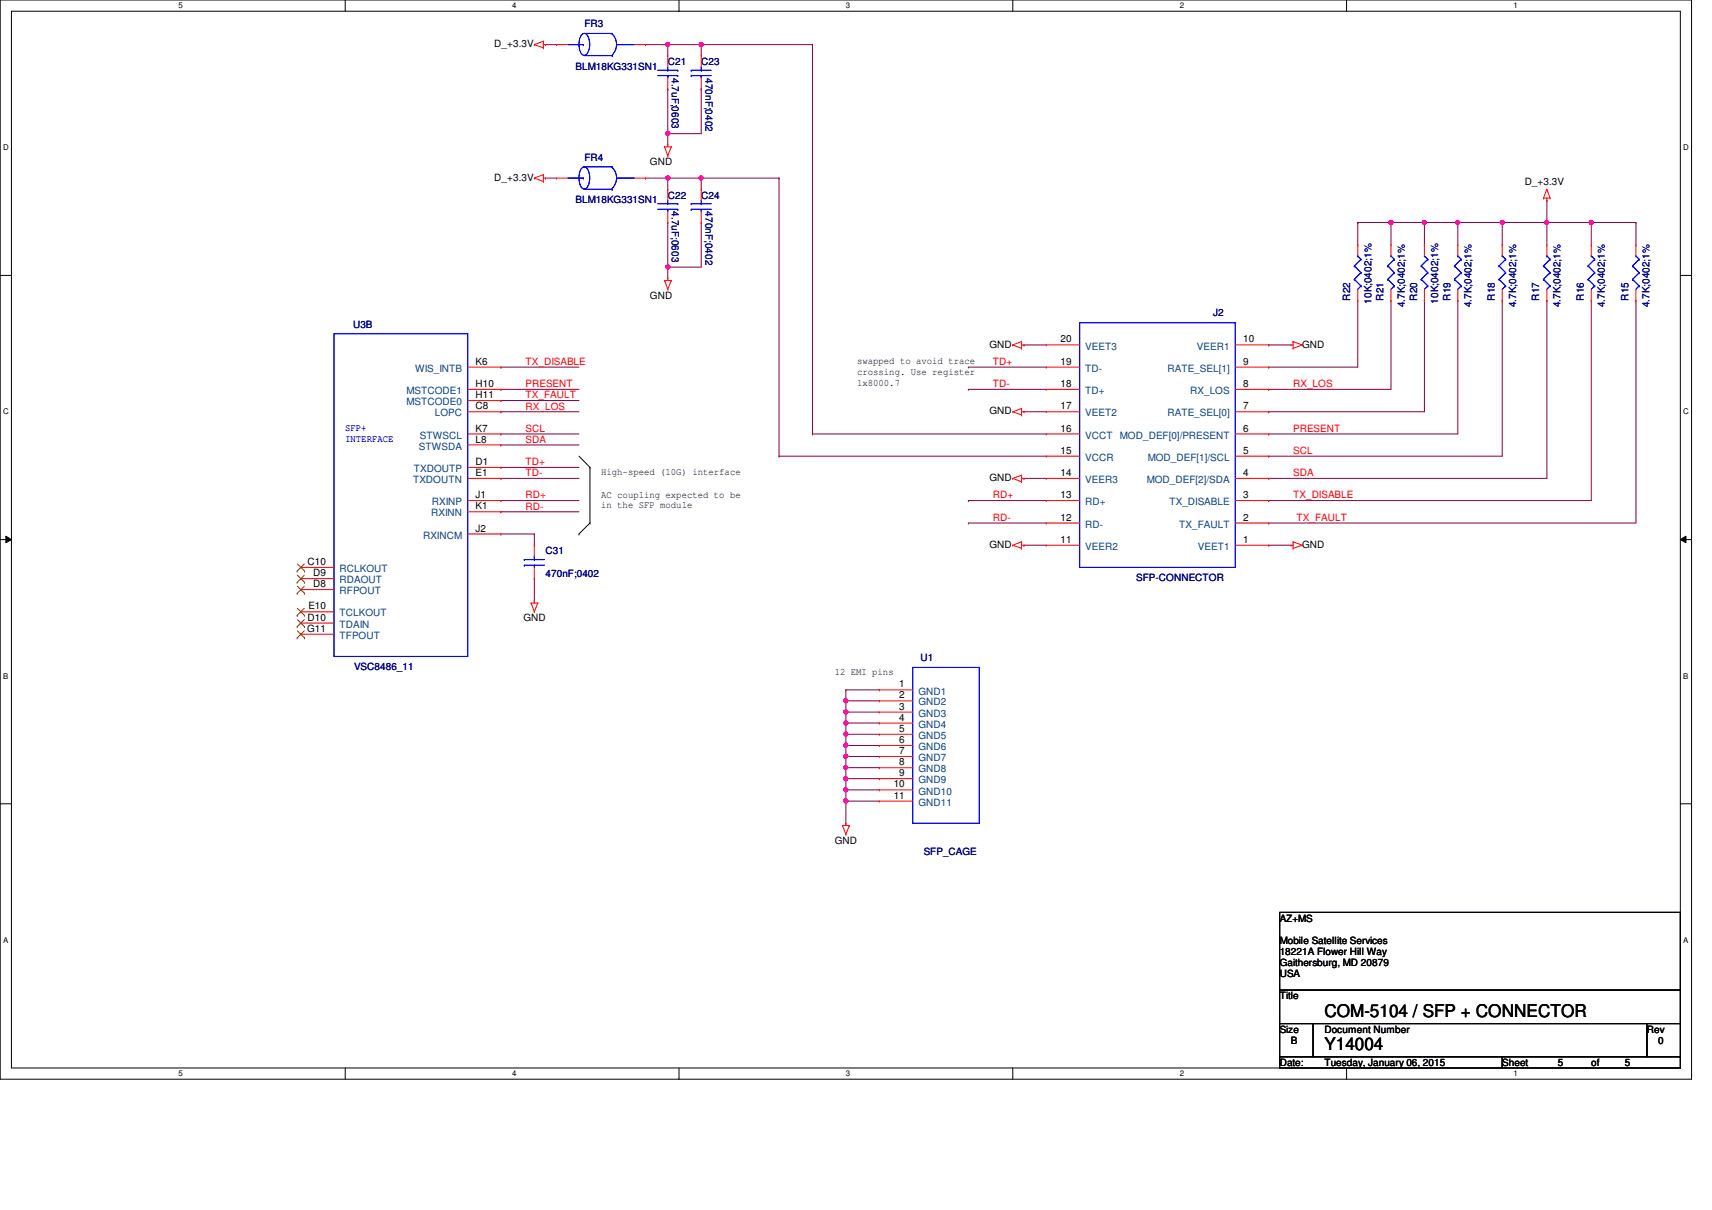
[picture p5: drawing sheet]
<svg xmlns="http://www.w3.org/2000/svg" width="297mm" height="210mm" viewBox="0 0 297 210" stroke-linecap="round" stroke-linejoin="round" font-family="sans-serif">
<path d="M0 0h293.5v187.3h-293.5zM2 1.9h289.5v183.4h-289.5z" fill="none" stroke="#000" stroke-width=".17"/>
<g fill="#fff">
<path d="M30.9 .2h.8v1.5h-.8z"/>
<path d="M30.9 185.5h.8v1.6h-.8z"/>
</g>
<path d="M59.9 0v1.9M59.9 185.3v2" fill="none" stroke="#000" stroke-width=".17"/>
<g fill="#fff">
<path d="M88.9 .2h.7v1.5h-.7z"/>
<path d="M88.9 185.5h.7v1.6h-.7z"/>
</g>
<path d="M117.8 0v1.9M117.8 185.3v2" fill="none" stroke="#000" stroke-width=".17"/>
<g fill="#fff">
<path d="M146.8 .2h.7v1.5h-.7z"/>
<path d="M146.8 185.5h.7v1.6h-.7z"/>
</g>
<path d="M175.7 0v1.9M175.7 185.3v2" fill="none" stroke="#000" stroke-width=".17"/>
<g fill="#fff">
<path d="M204.7 .2h.7v1.5h-.7z"/>
<path d="M204.7 185.5h.7v1.6h-.7z"/>
</g>
<path d="M233.6 0v1.9M233.6 185.3v2" fill="none" stroke="#000" stroke-width=".17"/>
<g fill="#fff">
<path d="M262.6 .2h.8v1.5h-.8z"/>
<path d="M262.6 185.5h.8v1.6h-.8z"/>
<path d="M.5 24.8h1v1.6h-1z"/>
<path d="M292.1 24.8h.9v1.6h-.9z"/>
<path d="M.5 70.7h1v1.5h-1z"/>
<path d="M292.1 70.7h.9v1.5h-.9z"/>
</g>
<path d="M0 47.8h2M291.5 47.8h2" fill="none" stroke="#000" stroke-width=".17"/>
<g fill="#fff">
<path d="M.5 116.5h.9v1.6h-.9z"/>
<path d="M292.1 116.5h.8v1.6h-.8z"/>
</g>
<path d="M0 93.6h2M1 93l1 .6-1 .6zM291.5 93.6l1-.6v1.2zM291.5 93.6h2" fill="none" stroke="#000" stroke-width=".17"/>
<path d="M1 93l1 .6-1 .6zM291.5 93.6l1-.6v1.2z" fill="#000"/>
<g fill="#fff">
<path d="M.5 162.4h.9v1.5h-.9z"/>
<path d="M292.1 162.4h.8v1.5h-.8z"/>
</g>
<path d="M100.5 79.2l1.9 1.9M100.5 92.7h.1M102.4 81.1h.1M102.4 90.8h.1M102.4 81.1v9.7M102.4 90.8l-1.9 1.9M0 139.5h2M291.5 139.5h2" fill="none" stroke="#000" stroke-width=".17"/>
<g fill="none" stroke="#800040" stroke-width=".17">
<path d="M260.6 38.6h.1M260.6 38.6v3.9M260.6 52.2h.1M260.6 52.2v27h-40.5M268.4 52.2h.1M268.4 52.2v30.8h-48.3M86.9 75.3h.1M86.9 77.2h.1M86.9 75.3h13.6M86.9 77.2h13.6M168 63.7h.1M168 67.6h.1"/>
<path d="M168 63.7h13.5M168 67.6h13.5M220.1 79.2h.1M86.9 81.1h.1M86.9 83h.1M86.9 86.9h.1M86.9 88.8h.1M86.9 81.1h13.6M86.9 83h13.6M86.9 86.9h13.6M86.9 88.8h13.6M168 86.9h.1"/>
<path d="M168 90.8h.1M168 86.9h13.5M168 90.8h13.5M220.1 83h.1"/>
</g>
<circle cx="260.6" cy="38.6" r=".38" fill="#f0f"/>
<circle cx="260.6" cy="38.6" r=".38" fill="none" stroke="#f0f" stroke-width=".17"/>
<path d="M260.6 38.6h.1M260.6 38.6h7.8M268.4 38.6h.1M268.4 38.6v3.9" fill="none" stroke="#800040" stroke-width=".17"/>
<circle cx="268.4" cy="38.6" r=".38" fill="#f0f"/>
<circle cx="268.4" cy="38.6" r=".38" fill="none" stroke="#f0f" stroke-width=".17"/>
<path d="M241.3 38.6h.1M241.3 38.6v3.9M252.9 38.6h.1M252.9 38.6h7.7M268.4 34.8h.1M268.4 34.8v3.8M241.3 52.2h.1M241.3 52.2v15.4h-21.2M86.9 71.5h.1M86.9 71.5h13.6M220.1 67.6h.1" fill="none" stroke="#800040" stroke-width=".17"/>
<circle cx="252.9" cy="38.6" r=".38" fill="#f0f"/>
<circle cx="252.9" cy="38.6" r=".38" fill="none" stroke="#f0f" stroke-width=".17"/>
<path d="M276.1 38.6h.1M276.1 38.6h7.7M283.8 38.6h.1M283.8 38.6v3.9M283.8 52.2h.1M283.8 52.2v38.6h-63.7M86.9 69.5h.1M86.9 69.5h13.6M220.1 90.8h.1" fill="none" stroke="#800040" stroke-width=".17"/>
<circle cx="276.1" cy="38.6" r=".38" fill="#f0f"/>
<circle cx="276.1" cy="38.6" r=".38" fill="none" stroke="#f0f" stroke-width=".17"/>
<path d="M247.1 38.6h.1M247.1 38.6h5.8M252.9 38.6h.1M252.9 38.6v3.9M252.9 52.2h.1M252.9 52.2v23.1h-32.8M86.9 67.6h.1M86.9 67.6h13.6M220.1 75.3h.1" fill="none" stroke="#800040" stroke-width=".17"/>
<circle cx="247.1" cy="38.6" r=".38" fill="#f0f"/>
<circle cx="247.1" cy="38.6" r=".38" fill="none" stroke="#f0f" stroke-width=".17"/>
<path d="M241.3 38.6h.1M241.3 38.6h5.8M247.1 38.6h.1M247.1 38.6v3.9M247.1 52.2h.1M247.1 52.2v19.3h-27M220.1 71.5h.1" fill="none" stroke="#800040" stroke-width=".17"/>
<circle cx="241.3" cy="38.6" r=".38" fill="#f0f"/>
<circle cx="241.3" cy="38.6" r=".38" fill="none" stroke="#f0f" stroke-width=".17"/>
<g fill="none" stroke="#800040" stroke-width=".17">
<path d="M235.6 38.6h.1M235.6 38.6v3.9M235.6 38.6h5.7M268.4 38.6h.1M268.4 38.6h7.7M276.1 38.6h.1M276.1 38.6v3.9M177.7 59.9h.1M177.7 59.9h3.8M220.1 59.9h.1M220.1 59.9h3.9M235.6 52.2h.1"/>
<path d="M235.6 52.2v11.5h-15.5M276.1 52.2h.1M276.1 52.2v34.7h-56M86.9 63.7h.1M86.9 63.7h13.6M177.7 71.5h.1M177.7 71.5h3.8M220.1 63.7h.1M86.9 92.7h.1M86.9 92.7h5.8M92.7 92.7h.1M92.7 92.7v1.9"/>
<path d="M177.7 94.6h.1M177.7 83h.1M177.7 94.6h3.8M177.7 83h3.8M220.1 86.9h.1M220.1 94.6h.1M220.1 94.6h3.9M92.7 100.4h.1M92.7 100.4v3.9M146.8 119.7h.1M146.8 119.7h5.8M146.8 119.7v1.9"/>
<path d="M146.8 121.6h.1M146.8 121.6h5.8"/>
</g>
<circle cx="146.7" cy="121.6" r=".37" fill="#f0f"/>
<circle cx="146.7" cy="121.6" r=".37" fill="none" stroke="#f0f" stroke-width=".17"/>
<path d="M146.8 123.6h.1M146.8 121.6v2M146.8 123.6h5.8" fill="none" stroke="#800040" stroke-width=".17"/>
<circle cx="146.7" cy="123.5" r=".37" fill="#f0f"/>
<circle cx="146.7" cy="123.5" r=".37" fill="none" stroke="#f0f" stroke-width=".17"/>
<path d="M146.8 125.5h.1M146.8 123.6v1.9M146.8 125.5h5.8" fill="none" stroke="#800040" stroke-width=".17"/>
<circle cx="146.7" cy="125.5" r=".38" fill="#f0f"/>
<circle cx="146.7" cy="125.5" r=".38" fill="none" stroke="#f0f" stroke-width=".17"/>
<path d="M146.8 127.4h.1M146.8 125.5v1.9M146.8 127.4h5.8" fill="none" stroke="#800040" stroke-width=".17"/>
<circle cx="146.7" cy="127.4" r=".37" fill="#f0f"/>
<circle cx="146.7" cy="127.4" r=".37" fill="none" stroke="#f0f" stroke-width=".17"/>
<path d="M146.8 129.4h.1M146.8 127.4v2M146.8 129.4h5.8" fill="none" stroke="#800040" stroke-width=".17"/>
<circle cx="146.7" cy="129.3" r=".38" fill="#f0f"/>
<circle cx="146.7" cy="129.3" r=".38" fill="none" stroke="#f0f" stroke-width=".17"/>
<path d="M146.8 131.3h.1M146.8 131.3h5.8" fill="none" stroke="#800040" stroke-width=".17"/>
<circle cx="146.7" cy="131.2" r=".37" fill="#f0f"/>
<circle cx="146.7" cy="131.2" r=".37" fill="none" stroke="#f0f" stroke-width=".17"/>
<path d="M146.8 133.2h.1M146.8 133.2h5.8" fill="none" stroke="#800040" stroke-width=".17"/>
<circle cx="146.7" cy="133.2" r=".37" fill="#f0f"/>
<circle cx="146.7" cy="133.2" r=".37" fill="none" stroke="#f0f" stroke-width=".17"/>
<path d="M146.8 135.1h.1M146.8 135.1h5.8" fill="none" stroke="#800040" stroke-width=".17"/>
<circle cx="146.7" cy="135.1" r=".38" fill="#f0f"/>
<circle cx="146.7" cy="135.1" r=".38" fill="none" stroke="#f0f" stroke-width=".17"/>
<path d="M146.8 135.1h.1M146.8 137.1h.1M146.8 133.2h.1M146.8 131.3h.1M146.8 129.4v7.7M146.8 137.1h5.8" fill="none" stroke="#800040" stroke-width=".17"/>
<circle cx="146.7" cy="137" r=".37" fill="#f0f"/>
<circle cx="146.7" cy="137" r=".37" fill="none" stroke="#f0f" stroke-width=".17"/>
<path d="M146.8 139h.1M146.8 139h5.8" fill="none" stroke="#800040" stroke-width=".17"/>
<circle cx="146.7" cy="139" r=".38" fill="#f0f"/>
<circle cx="146.7" cy="139" r=".38" fill="none" stroke="#f0f" stroke-width=".17"/>
<path d="M112 7.7h.1M112 7.7h3.9M115.9 7.7h.1M115.9 7.7v2M115.9 23.2h.1M115.9 23.2v1.9M146.8 139h.1M146.8 137.1v5.8M146.8 142.9h.1" fill="none" stroke="#800040" stroke-width=".17"/>
<circle cx="115.9" cy="23.2" r=".38" fill="#f0f"/>
<circle cx="115.9" cy="23.2" r=".38" fill="none" stroke="#f0f" stroke-width=".17"/>
<path d="M121.7 15.5h.1M121.7 7.7h.1M121.7 15.5v7.7h-5.8M121.7 7.7v2M115.9 23.2h.1" fill="none" stroke="#800040" stroke-width=".17"/>
<circle cx="121.6" cy="7.7" r=".37" fill="#f0f"/>
<circle cx="121.6" cy="7.7" r=".37" fill="none" stroke="#f0f" stroke-width=".17"/>
<path d="M115.9 7.7h.1M115.9 7.7h5.8" fill="none" stroke="#800040" stroke-width=".17"/>
<circle cx="115.9" cy="7.7" r=".37" fill="#f0f"/>
<circle cx="115.9" cy="7.7" r=".37" fill="none" stroke="#f0f" stroke-width=".17"/>
<path d="M94.7 7.7h.1M94.7 7.7h1.9M115.9 15.5h.1M115.9 15.5v7.7M94.7 30.9h.1M94.7 30.9h1.9M112 30.9h.1M112 30.9h3.9M115.9 30.9h.1M115.9 30.9v2M115.9 46.4h.1M115.9 46.4v1.9" fill="none" stroke="#800040" stroke-width=".17"/>
<circle cx="115.9" cy="46.3" r=".37" fill="#f0f"/>
<circle cx="115.9" cy="46.3" r=".37" fill="none" stroke="#f0f" stroke-width=".17"/>
<path d="M121.7 38.6h.1M121.7 30.9h.1M121.7 38.6v7.8h-5.8M121.7 30.9v2M115.9 46.4h.1" fill="none" stroke="#800040" stroke-width=".17"/>
<circle cx="121.6" cy="30.9" r=".37" fill="#f0f"/>
<circle cx="121.6" cy="30.9" r=".37" fill="none" stroke="#f0f" stroke-width=".17"/>
<path d="M115.9 30.9h.1M115.9 30.9h5.8" fill="none" stroke="#800040" stroke-width=".17"/>
<circle cx="115.9" cy="30.9" r=".37" fill="#f0f"/>
<circle cx="115.9" cy="30.9" r=".37" fill="none" stroke="#f0f" stroke-width=".17"/>
<g fill="none" stroke="#800040" stroke-width=".17">
<path d="M121.7 7.7h.1M121.7 7.7h19.3M141 7.7h.1M141 7.7v67.6M115.9 38.6h.1M115.9 38.6v7.8M121.7 30.9h.1M121.7 30.9h13.5M135.2 30.9h.1M135.2 30.9v48.3M135.2 79.2h.1M135.2 79.2h46.3"/>
<path d="M141 75.3h.1M141 75.3h40.5"/>
</g>
<g fill="none" stroke="#f00" stroke-width=".17">
<path d="M92.7 7.7h.1M92.7 7.7l1.6 .6M94.3 8.3h.1M94.3 7.2h.1M94.3 7.2v1.1M94.3 7.7h.4M94.3 7.2l-1.6 .5M94.7 7.7h.1M96.6 7.7h.1M96.6 7.7h1.9M110.1 7.7h1.9M112 7.7h.1"/>
<path d="M115.9 15.5h.1M115.9 9.7h.1M115.9 9.7v1.9M115.9 13.5v2M121.7 15.5h.1M121.7 9.7h.1M121.7 9.7v1.9M121.7 13.5v2M92.7 30.9h.1M92.7 30.9l1.6 .6M94.3 31.5h.1M94.3 30.3h.1"/>
<path d="M94.3 30.3v1.2M94.3 30.9h.4M94.3 30.3l-1.6 .6M94.7 30.9h.1M96.6 30.9h.1M96.6 30.9h1.9M110.1 30.9h1.9M112 30.9h.1M115.3 25.5h.1M115.3 25.5h1.2M115.3 25.5l.6 1.6M115.9 25.1h.1"/>
<path d="M115.9 27.1h.1M115.9 38.6h.1M115.9 32.9h.1M115.9 25.1v.4M115.9 32.9v1.9M115.9 36.7v1.9M116.5 25.5h.1M116.5 25.5l-.6 1.6M121.7 38.6h.1M121.7 32.9h.1M121.7 32.9v1.9M121.7 36.7v1.9"/>
<path d="M267.8 34.4h.1M267.8 34.4h1.1M268.4 34.8h.1M268.4 32.9h.1M268.4 34.4v.4M268.4 32.9l.5 1.5M268.4 32.9l-.6 1.5M268.9 34.4h.1M115.3 48.7h.1M115.3 48.7h1.2M115.3 48.7l.6 1.5M115.9 48.3h.1"/>
<path d="M115.9 50.2h.1M115.9 48.3v.4M116.5 48.7h.1M116.5 48.7l-.6 1.5M175.7 59.9h.1M175.7 59.9l1.5 .6M177.2 59.3h.1M177.2 59.3v1.2M177.2 59.9h.5M177.2 59.3l-1.5 .6M177.7 59.9h.1M181.5 59.9h.1"/>
<path d="M181.5 59.9h5.8M214.3 59.9h5.8M220.1 59.9h.1M224 59.9h.1M224 59.9h.4M224.4 59.3h.1M224.4 59.3v1.2M224.4 59.3l1.5 .6M225.9 59.9h.1M225.9 59.9l-1.5 .6M235.6 52.2h.1M235.6 42.5h.1"/>
<path d="M235.6 42.5v1.9M235.6 50.2v2M241.3 52.2h.1M241.3 42.5h.1M241.3 42.5v1.9M241.3 50.2v2M247.1 52.2h.1M247.1 42.5h.1M247.1 42.5v1.9M247.1 50.2v2M252.9 52.2h.1M252.9 42.5h.1"/>
<path d="M252.9 42.5v1.9M252.9 50.2v2M260.6 52.2h.1M260.6 42.5h.1M260.6 42.5v1.9M260.6 50.2v2M268.4 52.2h.1M268.4 42.5h.1M268.4 42.5v1.9M268.4 50.2v2M276.1 52.2h.1M276.1 42.5h.1"/>
<path d="M276.1 42.5v1.9M276.1 50.2v2M283.8 52.2h.1M283.8 42.5h.1M283.8 42.5v1.9M283.8 50.2v2M81.1 71.5h5.8M81.1 75.3h5.8M81.1 67.6h5.8M81.1 63.7h5.8M81.1 69.5h5.8M81.1 77.2h5.8"/>
<path d="M86.9 63.7h.1M86.9 67.6h.1M86.9 69.5h.1M86.9 71.5h.1M86.9 75.3h.1M86.9 77.2h.1M175.7 71.5h.1M175.7 71.5l1.5 .5M177.2 70.9h.1M177.2 72h.1M177.2 60.5h.1M177.2 70.9v1.1"/>
<path d="M177.2 71.5h.5M177.2 70.9l-1.5 .6M177.7 71.5h.1M181.5 79.2h.1M181.5 75.3h.1M181.5 71.5h.1M181.5 67.6h.1M181.5 63.7h.1M181.5 71.5h5.8M181.5 79.2h5.8M181.5 75.3h5.8M181.5 67.6h5.8"/>
<path d="M181.5 63.7h5.8M214.3 71.5h5.8M214.3 79.2h5.8M214.3 75.3h5.8M214.3 67.6h5.8M214.3 63.7h5.8M220.1 79.2h.1M220.1 75.3h.1M220.1 71.5h.1M220.1 67.6h.1M220.1 63.7h.1M224.4 60.5h.1"/>
<path d="M52.2 98.5h.1M52.2 98.5h5.8M81.1 83h5.8M81.1 86.9h5.8M81.1 81.1h5.8M81.1 88.8h5.8M81.1 92.7h5.8M86.9 81.1h.1M86.9 83h.1M86.9 86.9h.1M86.9 88.8h.1M86.9 92.7h.1"/>
<path d="M92.7 94.6h.1M92.7 94.6v1.9M92.7 98.5v1.9M175.7 94.6h.1M175.7 83h.1M175.7 94.6l1.5 .6M175.7 83l1.5 .6M177.2 94h.1M177.2 95.2h.1M177.2 82.5h.1M177.2 83.6h.1M177.2 94.6h.5"/>
<path d="M177.2 82.5v1.1M177.2 94v1.2M177.2 94l-1.5 .6M177.2 83h.5M177.2 82.5l-1.5 .5M177.7 94.6h.1M177.7 83h.1M181.5 94.6h.1M181.5 90.8h.1M181.5 86.9h.1M181.5 83h.1M181.5 94.6h5.8"/>
<path d="M181.5 83h5.8M181.5 90.8h5.8M181.5 86.9h5.8M214.3 94.6h5.8M214.3 83h5.8M214.3 90.8h5.8M214.3 86.9h5.8M220.1 94.6h.1M220.1 90.8h.1M220.1 86.9h.1M220.1 83h.1M224 94.6h.1"/>
<path d="M224 94.6h.4M224.4 95.2h.1M224.4 94h.1M224.4 94v1.2M224.4 94l1.5 .6M225.9 94.6h.1M225.9 94.6l-1.5 .6M52.2 100.4h.1M52.2 102.3h.1M52.2 106.2h.1M52.2 108.1h.1M52.2 110.1h.1"/>
<path d="M52.2 100.4h5.8M52.2 102.3h5.8M52.2 106.2h5.8M52.2 108.1h5.8M52.2 110.1h5.8M92.2 104.6h.1M92.2 104.6h1.1M92.2 104.6l.5 1.6M92.7 104.3h.1M92.7 106.2h.1M92.7 100.4h.1M92.7 104.3v.3"/>
<path d="M93.3 104.6h.1M93.3 104.6l-.6 1.6M152.6 119.7h.1M152.6 119.7h5.8M152.6 121.6h.1M152.6 123.6h.1M152.6 125.5h.1M152.6 127.4h.1M152.6 129.4h.1M152.6 131.3h.1M152.6 133.2h.1M152.6 135.1h.1"/>
<path d="M152.6 137.1h.1M152.6 139h.1M152.6 121.6h5.8M152.6 123.6h5.8M152.6 125.5h5.8M152.6 127.4h5.8M152.6 129.4h5.8M152.6 131.3h5.8M152.6 133.2h5.8M152.6 135.1h5.8M152.6 137.1h5.8M152.6 139h5.8"/>
<path d="M146.2 143.3h.1M146.2 143.3h1.2M146.2 143.3l.6 1.5M146.8 142.9h.1M146.8 144.8h.1M146.8 142.9v.4M147.4 143.3h.1M147.4 143.3l-.6 1.5"/>
</g>
<path d="M222 158.3h69.5v13.5h-69.5zM222 171.8h69.5v5.8h-69.5zM222 177.6h5.8v5.8h-5.8zM227.8 177.6h57.9v5.8h-57.9zM285.7 177.6h5.8v5.8h-5.8zM222 183.4h38.6v1.9h-38.6zM260.6 183.4h30.9v1.9h-30.9z" fill="none" stroke="#000" stroke-width=".17"/>
<g fill="none" stroke="#00f" stroke-width=".17">
<path d="M98.5 7.7h2.7M101.1 5.9l.3-.1a1.32 1.32 0 0 1 .9 1.3 2.84 2.84 0 0 1-.6 2.4l-.3 .1a1.31 1.31 0 0 1-.9-1.3 2.84 2.84 0 0 1 .6-2.4zM101.2 7.7h.1M101.4 5.8h4.8M101.4 9.7h4.8M106.1 5.8a2.61 2.61 0 0 1 .1 3.8M106.2 5.8h.1M106.2 9.7h.1M107 7.7h.1M107 7.7h3.1M114.1 12.2h3.5M114.1 13.1h3.5"/>
<path d="M115.9 13.1h.1M115.9 12.2h.1M115.9 11.6v.6M115.9 13.1v.4M117.6 12.2h.1M117.6 13.1h.1M119.9 12.2h.1M119.9 13.1h.1M119.9 12.2h3.5M119.9 13.1h3.5M121.7 13.1h.1M121.7 12.2h.1"/>
<path d="M121.7 11.6v.6M121.7 13.1v.4M98.5 30.9h2.7M101.1 29.1l.3-.1a1.32 1.32 0 0 1 .9 1.3 2.92 2.92 0 0 1-.6 2.4l-.3 .1a1.32 1.32 0 0 1-.9-1.3 2.87 2.87 0 0 1 .6-2.4zM101.2 30.9h.1M101.4 29h4.8M101.4 32.9h4.8M106.1 29a2.61 2.61 0 0 1 .1 3.8M106.2 29h.1M106.2 32.9h.1M107 30.9h.1M107 30.9h3.1"/>
<path d="M114.1 35.3h3.5M114.1 36.3h3.5M115.9 36.3h.1M115.9 35.3h.1M115.9 34.8v.5M115.9 36.3v.4M117.6 35.3h.1M117.6 36.3h.1M119.9 35.3h.1M119.9 36.3h.1M119.9 35.3h3.5M119.9 36.3h3.5"/>
<path d="M121.7 36.3h.1M121.7 35.3h.1M121.7 34.8v.5M121.7 36.3v.4M58 57.9h23.1v56h-23.1zM187.3 56h27v42.5h-27zM235 48.5h.1M235 46.1h.1M235 48.5l1.1 1.1M235 46.1l1.1 1.2M235.6 44.4h.1M235.6 44.4l.5 .6"/>
<path d="M236.1 49.6h.1M236.1 47.3h.1M236.1 45h.1M236.1 49.6l-.5 .6M236.1 47.3l-1.1 1.2M236.1 45l-1.1 1.1M240.8 48.5h.1M240.8 46.1h.1M240.8 48.5l1.1 1.1M240.8 46.1l1.1 1.2M241.3 44.4h.1M241.3 44.4l.6 .6"/>
<path d="M241.9 49.6h.1M241.9 47.3h.1M241.9 45h.1M241.9 49.6l-.6 .6M241.9 47.3l-1.1 1.2M241.9 45l-1.1 1.1M246.6 48.5h.1M246.6 46.1h.1M246.6 48.5l1.1 1.1M246.6 46.1l1.1 1.2M247.1 44.4h.1M247.1 44.4l.6 .6"/>
<path d="M247.7 49.6h.1M247.7 47.3h.1M247.7 45h.1M247.7 49.6l-.6 .6M247.7 47.3l-1.1 1.2M247.7 45l-1.1 1.1M252.3 48.5h.1M252.3 46.1h.1M252.3 48.5l1.2 1.1M252.3 46.1l1.2 1.2M252.9 44.4h.1M252.9 44.4l.6 .6"/>
<path d="M253.5 49.6h.1M253.5 47.3h.1M253.5 45h.1M253.5 49.6l-.6 .6M253.5 47.3l-1.2 1.2M253.5 45l-1.2 1.1M260.1 48.5h.1M260.1 46.1h.1M260.1 48.5l1.1 1.1M260.1 46.1l1.1 1.2M260.6 44.4h.1M260.6 44.4l.6 .6"/>
<path d="M261.2 49.6h.1M261.2 47.3h.1M261.2 45h.1M261.2 49.6l-.6 .6M261.2 47.3l-1.1 1.2M261.2 45l-1.1 1.1M267.8 48.5h.1M267.8 46.1h.1M267.8 48.5l1.1 1.1M267.8 46.1l1.1 1.2M268.4 44.4h.1M268.4 44.4l.5 .6"/>
<path d="M268.9 49.6h.1M268.9 47.3h.1M268.9 45h.1M268.9 49.6l-.5 .6M268.9 47.3l-1.1 1.2M268.9 45l-1.1 1.1M275.5 48.5h.1M275.5 46.1h.1M275.5 48.5l1.2 1.1M275.5 46.1l1.2 1.2M276.1 44.4h.1M276.1 44.4l.6 .6"/>
<path d="M276.7 49.6h.1M276.7 47.3h.1M276.7 45h.1M276.7 49.6l-.6 .6M276.7 47.3l-1.2 1.2M276.7 45l-1.2 1.1M283.2 48.5h.1M283.2 46.1h.1M283.2 48.5l1.2 1.1M283.2 46.1l1.2 1.2M283.8 44.4h.1M283.8 44.4l.6 .6"/>
<path d="M284.4 49.6h.1M284.4 47.3h.1M284.4 45h.1M284.4 49.6l-.6 .6M284.4 47.3l-1.2 1.2M284.4 45l-1.2 1.1M91 97.1h.1M91 98.1h.1M91 97.1h3.4M91 98.1h3.4M92.7 98.1h.1M92.7 97.1h.1"/>
<path d="M92.7 96.5v.6M92.7 98.1v.4M158.4 115.8h11.5v27.1h-11.5z"/>
</g>
<g fill="none" stroke="#804000" stroke-width=".17">
<path d="M51.6 99.1h.1M51.6 97.9l1.2 1.2M51.6 99.8l1.2 1.2M52.8 97.9l-1.2 1.2M52.8 99.8l-1.2 1.2M52.8 99.1h.1M51.6 101h.1M51.6 103h.1M51.6 106.8h.1M51.6 108.8h.1M51.6 110.7h.1M51.6 101.7l1.2 1.3"/>
<path d="M51.6 105.6l1.2 1.2M51.6 107.5l1.2 1.3M51.6 109.5l1.2 1.2M52.8 101.7l-1.2 1.3M52.8 105.6l-1.2 1.2M52.8 107.5l-1.2 1.3M52.8 109.5l-1.2 1.2M52.8 101h.1M52.8 103h.1M52.8 106.8h.1M52.8 108.8h.1M52.8 110.7h.1"/>
</g>
<circle cx="260.6" cy="38.6" r=".38" fill="#f0f"/>
<circle cx="260.6" cy="38.6" r=".38" fill="none" stroke="#f0f" stroke-width=".17"/>
<circle cx="268.4" cy="38.6" r=".38" fill="#f0f"/>
<circle cx="268.4" cy="38.6" r=".38" fill="none" stroke="#f0f" stroke-width=".17"/>
<circle cx="252.9" cy="38.6" r=".38" fill="#f0f"/>
<circle cx="252.9" cy="38.6" r=".38" fill="none" stroke="#f0f" stroke-width=".17"/>
<circle cx="276.1" cy="38.6" r=".38" fill="#f0f"/>
<circle cx="276.1" cy="38.6" r=".38" fill="none" stroke="#f0f" stroke-width=".17"/>
<circle cx="247.1" cy="38.6" r=".38" fill="#f0f"/>
<circle cx="247.1" cy="38.6" r=".38" fill="none" stroke="#f0f" stroke-width=".17"/>
<circle cx="241.3" cy="38.6" r=".38" fill="#f0f"/>
<circle cx="241.3" cy="38.6" r=".38" fill="none" stroke="#f0f" stroke-width=".17"/>
<circle cx="146.7" cy="121.6" r=".37" fill="#f0f"/>
<circle cx="146.7" cy="121.6" r=".37" fill="none" stroke="#f0f" stroke-width=".17"/>
<circle cx="146.7" cy="123.5" r=".37" fill="#f0f"/>
<circle cx="146.7" cy="123.5" r=".37" fill="none" stroke="#f0f" stroke-width=".17"/>
<circle cx="146.7" cy="125.5" r=".38" fill="#f0f"/>
<circle cx="146.7" cy="125.5" r=".38" fill="none" stroke="#f0f" stroke-width=".17"/>
<circle cx="146.7" cy="127.4" r=".37" fill="#f0f"/>
<circle cx="146.7" cy="127.4" r=".37" fill="none" stroke="#f0f" stroke-width=".17"/>
<circle cx="146.7" cy="129.3" r=".38" fill="#f0f"/>
<circle cx="146.7" cy="129.3" r=".38" fill="none" stroke="#f0f" stroke-width=".17"/>
<circle cx="146.7" cy="131.2" r=".37" fill="#f0f"/>
<circle cx="146.7" cy="131.2" r=".37" fill="none" stroke="#f0f" stroke-width=".17"/>
<circle cx="146.7" cy="133.2" r=".37" fill="#f0f"/>
<circle cx="146.7" cy="133.2" r=".37" fill="none" stroke="#f0f" stroke-width=".17"/>
<circle cx="146.7" cy="135.1" r=".38" fill="#f0f"/>
<circle cx="146.7" cy="135.1" r=".38" fill="none" stroke="#f0f" stroke-width=".17"/>
<circle cx="146.7" cy="137" r=".37" fill="#f0f"/>
<circle cx="146.7" cy="137" r=".37" fill="none" stroke="#f0f" stroke-width=".17"/>
<circle cx="146.7" cy="139" r=".38" fill="#f0f"/>
<circle cx="146.7" cy="139" r=".38" fill="none" stroke="#f0f" stroke-width=".17"/>
<circle cx="115.9" cy="23.2" r=".38" fill="#f0f"/>
<circle cx="115.9" cy="23.2" r=".38" fill="none" stroke="#f0f" stroke-width=".17"/>
<circle cx="121.6" cy="7.7" r=".37" fill="#f0f"/>
<circle cx="121.6" cy="7.7" r=".37" fill="none" stroke="#f0f" stroke-width=".17"/>
<circle cx="115.9" cy="7.7" r=".37" fill="#f0f"/>
<circle cx="115.9" cy="7.7" r=".37" fill="none" stroke="#f0f" stroke-width=".17"/>
<circle cx="115.9" cy="46.3" r=".37" fill="#f0f"/>
<circle cx="115.9" cy="46.3" r=".37" fill="none" stroke="#f0f" stroke-width=".17"/>
<circle cx="121.6" cy="30.9" r=".37" fill="#f0f"/>
<circle cx="121.6" cy="30.9" r=".37" fill="none" stroke="#f0f" stroke-width=".17"/>
<circle cx="115.9" cy="30.9" r=".37" fill="#f0f"/>
<circle cx="115.9" cy="30.9" r=".37" fill="none" stroke="#f0f" stroke-width=".17"/>
<g font-size="3">
<text x="229.8" y="176.5">COM-5104 / SFP + CONNECTOR</text>
<text x="229.8" y="182.3">Y14004</text>
</g>
<g font-size="1.7" fill="#000080">
<text x="101.4" y="4.7">FR3</text>
<text x="115.9" y="11.3">C21</text>
<text x="121.7" y="11.3">C23</text>
<text x="99.9" y="12.1">BLM18KG331SN1</text>
<text x="116.6" y="13.5" transform="rotate(90 116.6 13.5)">4.7uF;0603</text>
<text x="122.4" y="13.5" transform="rotate(90 122.4 13.5)">470nF;0402</text>
<text x="101.4" y="27.9">FR4</text>
<text x="99.9" y="35.2">BLM18KG331SN1</text>
<text x="115.9" y="34.5">C22</text>
<text x="121.7" y="34.5">C24</text>
<text x="116.6" y="36.7" transform="rotate(90 116.6 36.7)">4.7uF;0603</text>
<text x="122.4" y="36.7" transform="rotate(90 122.4 36.7)">470nF;0402</text>
<text x="234.3" y="52.2" transform="rotate(-90 234.3 52.2)">R22</text>
<text x="238" y="52.7" transform="rotate(-90 238 52.7)">10K;0402;1%</text>
<text x="240.1" y="52.2" transform="rotate(-90 240.1 52.2)">R21</text>
<text x="243.8" y="53.3" transform="rotate(-90 243.8 53.3)">4.7K;0402;1%</text>
<text x="245.9" y="52.2" transform="rotate(-90 245.9 52.2)">R20</text>
<text x="249.5" y="52.7" transform="rotate(-90 249.5 52.7)">10K;0402;1%</text>
<text x="251.7" y="52.2" transform="rotate(-90 251.7 52.2)">R19</text>
<text x="255.3" y="53.3" transform="rotate(-90 255.3 53.3)">4.7K;0402;1%</text>
<text x="259.4" y="52.2" transform="rotate(-90 259.4 52.2)">R18</text>
<text x="263.1" y="53.3" transform="rotate(-90 263.1 53.3)">4.7K;0402;1%</text>
<text x="267.1" y="52.2" transform="rotate(-90 267.1 52.2)">R17</text>
<text x="270.8" y="53.3" transform="rotate(-90 270.8 53.3)">4.7K;0402;1%</text>
<text x="274.8" y="52.2" transform="rotate(-90 274.8 52.2)">R16</text>
<text x="278.5" y="53.3" transform="rotate(-90 278.5 53.3)">4.7K;0402;1%</text>
<text x="282.5" y="52.2" transform="rotate(-90 282.5 52.2)">R15</text>
<text x="286.2" y="53.3" transform="rotate(-90 286.2 53.3)">4.7K;0402;1%</text>
<text x="61.3" y="56.9">U3B</text>
<text x="210.5" y="54.9">J2</text>
<text x="94.7" y="96.2">C31</text>
<text x="94.7" y="100.1">470nF;0402</text>
<text x="197.1" y="100.8">SFP-CONNECTOR</text>
<text x="61.4" y="116.3">VSC8486_11</text>
<text x="159.7" y="114.8">U1</text>
<text x="160.3" y="148.3">SFP_CAGE</text>
</g>
<g font-size="1.7">
<text x="85.8" y="8.2">D_+3.3V</text>
<text x="112.8" y="28.7">GND</text>
<text x="85.8" y="31.4">D_+3.3V</text>
<text x="264.5" y="32.1">D_+3.3V</text>
<text x="112.8" y="51.8">GND</text>
<text x="184" y="59.4">20</text>
<text x="215.7" y="59.4">10</text>
<text x="82.5" y="63.3">K6</text>
<text x="148.7" y="63.2">swapped to avoid trace</text>
<text x="148.7" y="65.1">crossing. Use register</text>
<text x="171.7" y="60.3">GND</text>
<text x="184" y="63.3">19</text>
<text x="215.7" y="63.3">9</text>
<text x="225.9" y="60.3">GND</text>
<text x="82.5" y="67.1">H10</text>
<text x="82.5" y="69.1">H11</text>
<text x="82.5" y="71">C8</text>
<text x="148.7" y="66.9">1x8000.7</text>
<text x="171.7" y="71.9">GND</text>
<text x="184" y="71">17</text>
<text x="184" y="67.1">18</text>
<text x="215.7" y="71">7</text>
<text x="215.7" y="67.1">8</text>
<text x="82.5" y="74.9">K7</text>
<text x="82.5" y="76.8">L8</text>
<text x="184" y="74.9">16</text>
<text x="215.7" y="74.9">6</text>
<text x="82.5" y="80.7">D1</text>
<text x="82.5" y="82.6">E1</text>
<text x="104.3" y="82.5">High-speed (10G) interface</text>
<text x="171.7" y="83.5">GND</text>
<text x="184" y="82.6">14</text>
<text x="184" y="78.7">15</text>
<text x="215.7" y="82.6">4</text>
<text x="215.7" y="78.7">5</text>
<text x="82.5" y="86.4">J1</text>
<text x="82.5" y="88.4">K1</text>
<text x="104.3" y="86.4">AC coupling expected to be</text>
<text x="104.3" y="88.2">in the SFP module</text>
<text x="184" y="86.4">13</text>
<text x="215.7" y="86.4">3</text>
<text x="82.5" y="92.2">J2</text>
<text x="171.7" y="95">GND</text>
<text x="184" y="94.2">11</text>
<text x="184" y="90.3">12</text>
<text x="215.7" y="94.2">1</text>
<text x="215.7" y="90.3">2</text>
<text x="225.9" y="95">GND</text>
<text x="53.4" y="98">C10</text>
<text x="54.4" y="100">D9</text>
<text x="54.4" y="101.9">D8</text>
<text x="53.4" y="107.7">D10</text>
<text x="53.5" y="105.7">E10</text>
<text x="90.8" y="107.8">GND</text>
<text x="53.3" y="109.6">G11</text>
<text x="144.8" y="117.2">12 EMI pins</text>
<text x="156" y="119.3">1</text>
<text x="156" y="121.2">2</text>
<text x="156" y="123.1">3</text>
<text x="156" y="125.1">4</text>
<text x="156" y="127">5</text>
<text x="156" y="128.9">6</text>
<text x="156" y="130.9">7</text>
<text x="155.1" y="136.7">10</text>
<text x="156" y="132.8">8</text>
<text x="156" y="134.7">9</text>
<text x="155.1" y="138.6">11</text>
<text x="144.8" y="146.4">GND</text>
<text x="222" y="159.9">AZ+MS</text>
<text x="222" y="163.8">Mobile Satellite Services</text>
<text x="222" y="165.7">18221A Flower Hill Way</text>
<text x="222" y="167.6">Gaithersburg, MD 20879</text>
<text x="222" y="169.6">USA</text>
<text x="222" y="173.4">Title</text>
<text x="222" y="179.2">Size</text>
<text x="229.8" y="179.2">Document Number</text>
<text x="285.7" y="179.2">Rev</text>
<text x="222" y="185">Date:</text>
<text x="224" y="181.1">B</text>
<text x="229.8" y="185">Tuesday, January 06, 2015</text>
<text x="260.6" y="185">Sheet</text>
<text x="270.3" y="185">5</text>
<text x="276.1" y="185">of</text>
<text x="281.9" y="185">5</text>
<text x="287.7" y="181.1">0</text>
</g>
<g font-size="1.7" fill="#004080">
<text x="72" y="64.5">WIS_INTB</text>
<text x="188.3" y="64.5">TD-</text>
<text x="188.3" y="60.7">VEET3</text>
<text x="202.6" y="64.5">RATE_SEL[1]</text>
<text x="207.7" y="60.7">VEER1</text>
<text x="70.5" y="68.4">MSTCODE1</text>
<text x="70.5" y="70.3">MSTCODE0</text>
<text x="188.3" y="68.4">TD+</text>
<text x="206.5" y="68.4">RX_LOS</text>
<text x="72.9" y="76.1">STWSCL</text>
<text x="75.4" y="72.3">LOPC</text>
<text x="188.3" y="76.1">VCCT</text>
<text x="188.3" y="72.3">VEET2</text>
<text x="194.3" y="76.1">MOD_DEF[0]/PRESENT</text>
<text x="202.6" y="72.3">RATE_SEL[0]</text>
<text x="71.7" y="83.8">TXDOUTN</text>
<text x="71.8" y="81.9">TXDOUTP</text>
<text x="72.7" y="78">STWSDA</text>
<text x="188.3" y="83.8">VEER3</text>
<text x="188.3" y="80">VCCR</text>
<text x="199" y="83.8">MOD_DEF[2]/SDA</text>
<text x="199.1" y="80">MOD_DEF[1]/SCL</text>
<text x="74.8" y="89.6">RXINN</text>
<text x="74.9" y="87.7">RXINP</text>
<text x="188.3" y="87.7">RD+</text>
<text x="202.9" y="87.7">TX_DISABLE</text>
<text x="73.4" y="93.5">RXINCM</text>
<text x="188.3" y="95.4">VEER2</text>
<text x="188.3" y="91.6">RD-</text>
<text x="204.6" y="91.6">TX_FAULT</text>
<text x="207.9" y="95.4">VEET1</text>
<text x="58.9" y="99.3">RCLKOUT</text>
<text x="58.9" y="101.2">RDAOUT</text>
<text x="58.9" y="103.1">RFPOUT</text>
<text x="58.9" y="107">TCLKOUT</text>
<text x="58.9" y="108.9">TDAIN</text>
<text x="58.9" y="110.9">TFPOUT</text>
<text x="159.3" y="120.5">GND1</text>
<text x="159.3" y="122.4">GND2</text>
<text x="159.3" y="124.4">GND3</text>
<text x="159.3" y="126.3">GND4</text>
<text x="159.3" y="128.2">GND5</text>
<text x="159.3" y="130.2">GND6</text>
<text x="159.3" y="132.1">GND7</text>
<text x="159.3" y="134">GND8</text>
<text x="159.3" y="135.9">GND9</text>
<text x="159.3" y="137.9">GND10</text>
<text x="159.3" y="139.8">GND11</text>
</g>
<g font-size="1.7" fill="#f00">
<text x="91.2" y="63.3">TX_DISABLE</text>
<text x="172.3" y="63.3">TD+</text>
<text x="91.2" y="71.1">RX_LOS</text>
<text x="91.2" y="69.1">TX_FAULT</text>
<text x="91.2" y="67.2">PRESENT</text>
<text x="172.3" y="67.2">TD-</text>
<text x="224.4" y="67.2">RX_LOS</text>
<text x="91.2" y="74.9">SCL</text>
<text x="91.2" y="76.8">SDA</text>
<text x="224.4" y="74.9">PRESENT</text>
<text x="91.2" y="80.7">TD+</text>
<text x="91.2" y="82.6">TD-</text>
<text x="224.4" y="78.8">SCL</text>
<text x="224.4" y="82.6">SDA</text>
<text x="91.2" y="86.5">RD+</text>
<text x="91.2" y="88.4">RD-</text>
<text x="172.3" y="86.5">RD+</text>
<text x="224.4" y="86.5">TX_DISABLE</text>
<text x="172.3" y="90.4">RD-</text>
<text x="225" y="90.4">TX_FAULT</text>
</g>
<g font-size="1.7" fill="#00f">
<text x="59.9" y="74.8">SFP+</text>
<text x="59.9" y="76.6">INTERFACE</text>
</g>
<g font-size="1.4">
<text x="30.9" y="1.4">5</text>
<text x="88.9" y="1.4">4</text>
<text x="146.8" y="1.4">3</text>
<text x="204.7" y="1.4">2</text>
<text x="262.6" y="1.4">1</text>
<text x=".5" y="26.1">D</text>
<text x="292.1" y="26.1">D</text>
<text x=".5" y="71.9">C</text>
<text x="292.1" y="71.9">C</text>
<text x=".5" y="117.8">B</text>
<text x="292.1" y="117.8">B</text>
<text x=".5" y="163.6">A</text>
<text x="292.1" y="163.6">A</text>
<text x="30.9" y="186.8">5</text>
<text x="88.9" y="186.8">4</text>
<text x="146.8" y="186.8">3</text>
<text x="204.7" y="186.8">2</text>
<text x="262.6" y="186.8">1</text>
</g>
</svg>
